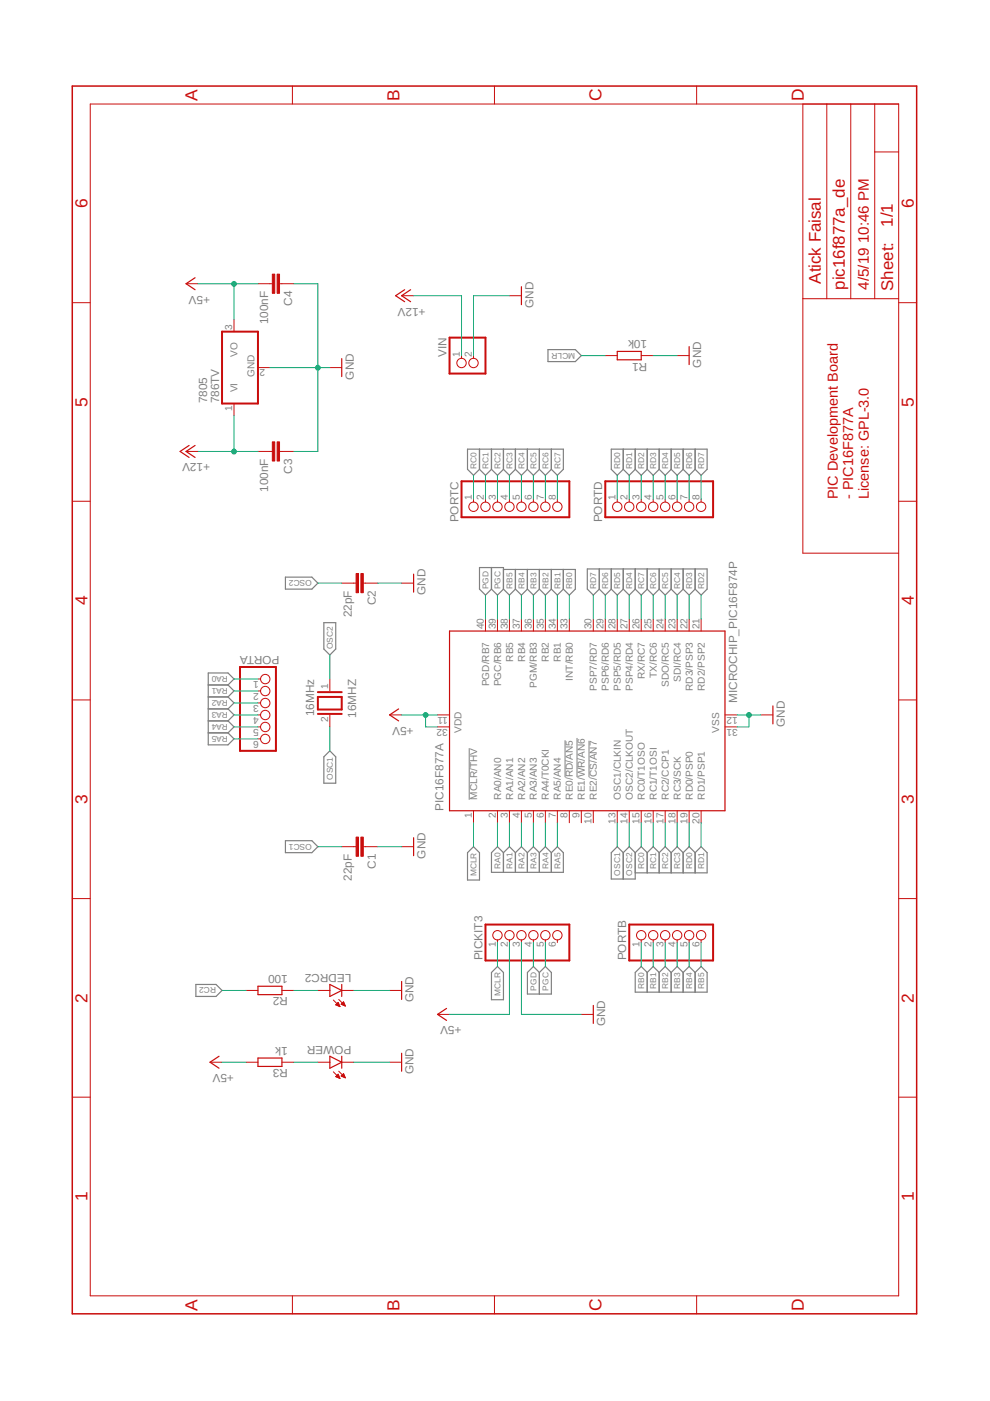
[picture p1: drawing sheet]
<svg xmlns="http://www.w3.org/2000/svg" width="210mm" height="297mm" viewBox="0 0 210 297" stroke-linecap="round" stroke-linejoin="round" font-family="sans-serif">
<path d="M99.5 158.6v11M119.8 157v7.8M122.3 156.5v8.3M124.9 157.1v7.7" fill="none" stroke="#808080" stroke-width=".21"/>
<g fill="none" stroke="#808080" stroke-width=".25">
<path d="M116.2 74.1h5.8l1.3 1.3-1.3 1.3h-5.8zM101.7 95.2v4.3M101.7 99.5l-1.3 1.3-1.3-1.3v-4.3h20.3v4.3l-1.2 1.3-1.3-1.3M101.7 99.5l1.2 1.3 1.3-1.3M104.2 95.2v4.3M104.2 99.5l1.3 1.3 1.2-1.3M106.7 95.2v4.3M106.7 99.5l1.3 1.3 1.3-1.3M109.3 95.2v4.3M109.3 99.5l1.3 1.3 1.2-1.3M111.8 95.2v4.3M111.8 99.5l1.3 1.3 1.3-1.3"/>
<path d="M114.4 95.2v4.3M114.4 99.5l1.2 1.3 1.3-1.3M116.9 95.2v4.3M132.1 99.5l-1.2 1.3-1.3-1.3v-4.3h20.3v4.3l-1.2 1.3-1.3-1.3M132.1 99.5l1.3 1.3 1.3-1.3M132.1 95.2v4.3M134.7 95.2v4.3M134.7 99.5l1.3 1.3 1.2-1.3M137.2 95.2v4.3M137.2 99.5l1.3 1.3 1.3-1.3M139.8 95.2v4.3M139.8 99.5l1.2 1.3 1.3-1.3"/>
<path d="M142.3 99.5l1.3 1.3 1.2-1.3M142.3 95.2v4.3M144.8 99.5l1.3 1.3 1.3-1.3M144.8 95.2v4.3M147.4 95.2v4.3M60.5 122.4h5.6l1.3 1.2-1.3 1.3h-5.6zM68.7 132h2.5v5.6l-1.3 1.3-1.2-1.3zM104.2 124.9l-1.3 1.3-1.2-1.3v-4.6h5v4.6M104.2 120.3v4.6M104.2 124.9l1.3 1.3 1.2-1.3M106.7 120.7h15.3v4.2l-1.3 1.3-1.3-1.3M106.7 124.9l1.3 1.3 1.3-1.3"/>
<path d="M109.3 124.9l1.3 1.3 1.2-1.3M109.3 120.7v4.2M111.8 120.7v4.2M111.8 124.9l1.3 1.3 1.3-1.3M114.4 120.7v4.2M114.4 124.9l1.2 1.3 1.3-1.3M116.9 120.7v4.2M116.9 124.9l1.3 1.3 1.2-1.3M119.4 120.7v4.2M127.1 124.9l-1.3 1.3-1.3-1.3v-4.3h25.4v4.3l-1.2 1.3-1.3-1.3M127.1 124.9l1.2 1.3 1.3-1.3M127.1 120.6v4.3"/>
<path d="M129.6 120.6v4.3M129.6 124.9l1.3 1.3 1.2-1.3M132.1 120.6v4.3M132.1 124.9l1.3 1.3 1.3-1.3M134.7 120.6v4.3M134.7 124.9l1.3 1.3 1.2-1.3M137.2 120.6v4.3M137.2 124.9l1.3 1.3 1.3-1.3M139.8 120.6v4.3M139.8 124.9l1.2 1.3 1.3-1.3M142.3 120.6v4.3M142.3 124.9l1.3 1.3 1.2-1.3"/>
<path d="M144.8 120.6v4.3M144.8 124.9l1.3 1.3 1.3-1.3M147.4 120.6v4.3M44.2 145.2h4.1M44.2 147.8h4.1M44.2 150.3h4.1M44.2 152.8h4.1M44.2 155.4h4.1M48.3 145.2l1.3-1.2-1.3-1.3h-4.1v15.2h4.1l1.3-1.2-1.3-1.3M48.3 145.2l1.3 1.3-1.3 1.3M48.3 147.8l1.3 1.2-1.3 1.3M48.3 150.3l1.3 1.3-1.3 1.2"/>
<path d="M48.3 152.8l1.3 1.3-1.3 1.3M60.5 178.2h5.6l1.3 1.3-1.3 1.3h-5.6zM68.7 160.5l1.2-1.3 1.3 1.3v5.6h-2.5zM99.1 180.8l1.3-1.3 1.3 1.3v5.8h-2.6zM106.7 180.8l-1.2-1.3-1.3 1.3v4.2h15.2v-4.2l-1.2-1.3-1.3 1.3M106.7 180.8v4.2M106.7 180.8l1.3-1.3 1.3 1.3M109.3 180.8v4.2M109.3 180.8l1.3-1.3 1.2 1.3M111.8 180.8v4.2M111.8 180.8l1.3-1.3 1.3 1.3M114.4 180.8v4.2"/>
<path d="M114.4 180.8l1.2-1.3 1.3 1.3M116.9 180.8v4.2M132.1 180.8l-1.2-1.3-1.3 1.3v5.6h5.1v-5.6M132.1 180.8v5.6M132.1 180.8l1.3-1.3 1.3 1.3M134.7 180.8l1.3-1.3 1.2 1.3M137.2 180.8l1.3-1.3 1.3 1.3M137.2 180.8v4.3M139.8 180.8l1.2-1.3 1.3 1.3M139.8 180.8v4.3M142.3 180.8v4.3M142.3 180.8l1.3-1.3 1.2 1.3"/>
<path d="M144.8 180.8v4.3M144.8 180.8l1.3-1.3 1.3 1.3M147.4 180.8v4.3M147.4 180.8l1.3-1.3 1.2 1.3v4.3h-15.2M41.5 208.7h4.3l1.3 1.3-1.3 1.3h-4.3zM105.5 204.9l1.2 1.3v5.8h-2.5v-5.8zM111.8 206.2l1.3-1.3 1.3 1.3 1.2-1.3 1.3 1.3v4.6h-5.1zM114.4 206.2v4.6M137.2 206.2l-1.2-1.3-1.3 1.3v4.2h15.2v-4.2l-1.2-1.3-1.3 1.3M137.2 206.2v4.2M137.2 206.2l1.3-1.3 1.3 1.3M139.8 206.2v4.2"/>
<path d="M139.8 206.2l1.2-1.3 1.3 1.3M142.3 206.2v4.2M142.3 206.2l1.3-1.3 1.2 1.3M144.8 206.2v4.2M144.8 206.2l1.3-1.3 1.3 1.3M147.4 206.2v4.2"/>
</g>
<g fill="none" stroke="#c90d0c" stroke-width=".25">
<path d="M41.4 58.9l-1.9 1.3 1.9 1.2M72.5 76v3.8M85.8 61.4l-1.9 1.3 1.9 1.3M87.1 61.4l-1.9 1.3 1.9 1.3M110.6 60.8v3.8M130.9 74.5h5.1v1.8h-5.1zM146.1 73.5v3.8M40.1 94.4l-1.9 1.3 1.9 1.3M41.4 94.4l-1.9 1.3 1.9 1.3M87.7 121.7v3.8M95.3 133.8h58.4v38.1h-58.4zM84.5 150.3l-1.9 1.3 1.9 1.2"/>
<path d="M163.9 149.7v3.8M87.7 177.6v3.8M54.7 209.1h5.1v1.8h-5.1zM69.9 208.7l2.6 1.3-2.6 1.3zM72.5 208.7v2.6M85.2 208.1v3.8M94.7 213.8l-1.9 1.3 1.9 1.2M125.8 213.2v3.8M46.4 223.9l-1.9 1.3 1.9 1.3M54.7 224.3h5.1v1.8h-5.1zM69.9 223.9l2.6 1.3-2.6 1.3zM72.5 223.9v2.6"/>
<path d="M85.2 223.3v3.8"/>
</g>
<g fill="none" stroke="#c90d0c" stroke-width=".21">
<path d="M62 18.2v3.9M104.8 18.2v3.9M147.7 18.2v3.9M19.1 22.1h171.4v252.6h-171.4zM170.2 22.1v95.2h20.3M175.3 22.1v41.2M180.4 22.1v41.2M185.5 32.2h5M185.5 22.1v41.2M15.3 64.2h3.8M39.5 60.2h2.5M49.6 67.8v2.5"/>
<path d="M54.7 77.9h2.5M54.7 60.2h3M59.3 60.2h3M69.9 77.9h2.6M85.2 62.7h2.5M97.9 75.4v.5M100.4 75.4v.5M108 62.7h2.6M128.3 75.4h2.6M136 75.4h2.5M143.6 75.4h2.5M170.2 63.3h20.3"/>
<path d="M190.5 64.2h3.9M39.5 95.7h2.5M49.6 85.6v2.5M54.7 95.7h3M59.3 95.7h3M15.3 106.3h3.8M100.4 105.9v.5M102.9 105.9v.5M105.5 105.9v.5M108 105.9v.5M110.6 105.9v.5M113.1 105.9v.5"/>
<path d="M115.6 105.9v.5M118.2 105.9v.5M130.9 105.9v.5M133.4 105.9v.5M136 105.9v.5M138.5 105.9v.5M141 105.9v.5M143.6 105.9v.5M146.1 105.9v.5M148.7 105.9v.5M190.5 106.3h3.9M72.5 123.6h3"/>
<path d="M77 123.6h3.1M85.2 123.6h2.5M102.9 131.3v2.5M105.5 131.3v2.5M108 131.3v2.5M110.6 131.3v2.5M113.1 131.3v2.5M115.6 131.3v2.5M118.2 131.3v2.5M120.7 131.3v2.5M125.8 131.3v2.5M128.3 131.3v2.5"/>
<path d="M130.9 131.3v2.5M133.4 131.3v2.5M136 131.3v2.5M138.5 131.3v2.5M141 131.3v2.5M143.6 131.3v2.5M146.1 131.3v2.5M148.7 131.3v2.5M15.3 148.4h3.8M54.7 151.6h.5M54.7 154.1h.5M54.7 144h.5"/>
<path d="M54.7 146.5h.5M54.7 149h.5M54.7 156.7h.5M69.9 144v2.5M69.9 151.6v2.5M82.6 151.6h2.6M92.8 151.6h2.5M92.8 154.1h2.5M153.7 151.6h2.6M153.7 154.1h2.6M161.3 151.6h2.6M190.5 148.4h3.9"/>
<path d="M72.5 179.5h3M77 179.5h3.1M85.2 179.5h2.5M100.4 171.9v2.5M105.5 171.9v2.5M108 171.9v2.5M110.6 171.9v2.5M113.1 171.9v2.5M115.6 171.9v2.5M118.2 171.9v2.5M120.7 171.9v2.5M123.3 171.9v2.5"/>
<path d="M125.8 171.9v2.5M130.9 171.9v2.5M133.4 171.9v2.5M136 171.9v2.5M138.5 171.9v2.5M141 171.9v2.5M143.6 171.9v2.5M146.1 171.9v2.5M148.7 171.9v2.5M15.3 190.5h3.8M105.5 199.3v.5M108 199.3v.5"/>
<path d="M110.6 199.3v.5M113.1 199.3v.5M115.6 199.3v.5M118.2 199.3v.5M136 199.3v.5M138.5 199.3v.5M141 199.3v.5M143.6 199.3v.5M146.1 199.3v.5M148.7 199.3v.5M190.5 190.5h3.9M52.2 210h2.5"/>
<path d="M59.8 210h2.5M67.4 210h2.5M70.7 212l1.4 1.4M71.2 213l.9 .4M71.2 213h.1M71.3 212.9v.2M71.4 212.8v.3M71.6 212.7v.5M71.7 212.5l-.5 .5M71.7 212.5l.4 .9M71.7 212.5v.8M71.8 211.9l1.4 1.4"/>
<path d="M71.8 212.8v.5M71.9 213.1v.2M72.1 213.3v.1M72.3 212.9l.5-.5 .4 .9zM72.4 212.8v.1M72.5 210h2.5M72.5 212.7v.3M72.6 212.6v.4M72.8 212.5v.6M72.9 212.5v.6M73 212.8v.4M73.1 213.1v.2"/>
<path d="M82.6 210h2.6M92.8 215.1h2.5M123.3 215.1h2.5M15.3 232.6h3.8M44.5 225.2h2.6M52.2 225.2h2.5M59.8 225.2h2.5M67.4 225.2h2.5M70.7 227.2l1.4 1.4M71.2 228.3l.9 .3M71.2 228.3h.1M71.3 228.1v.2"/>
<path d="M71.4 228v.4M71.6 227.9v.5M71.7 227.8v.7M71.7 227.8l-.5 .5M71.7 227.8l.4 .8M71.8 228v.5M71.8 227.1l1.4 1.4M71.9 228.3v.3M72.1 228.6h.1M72.3 228.1l.5-.5 .4 .9zM72.4 228.1v.1M72.5 225.2h2.5"/>
<path d="M72.5 227.9v.3M72.6 227.8v.5M72.8 227.7v.6M72.9 227.8v.6M73 228v.4M73.1 228.3v.2M82.6 225.2h2.6M190.5 232.6h3.9M62 274.7v3.9M104.8 274.7v3.9M147.7 274.7v3.9"/>
<circle cx="97.9" cy="77" r=".99"/>
<circle cx="100.4" cy="77" r=".99"/>
<circle cx="100.4" cy="107.4" r=".99"/>
<circle cx="102.9" cy="107.4" r=".99"/>
<circle cx="105.5" cy="107.4" r=".99"/>
<circle cx="108" cy="107.4" r=".99"/>
<circle cx="110.6" cy="107.4" r=".99"/>
<circle cx="113.1" cy="107.4" r=".99"/>
<circle cx="115.6" cy="107.4" r=".99"/>
<circle cx="118.2" cy="107.4" r=".99"/>
<circle cx="130.9" cy="107.4" r=".99"/>
<circle cx="133.4" cy="107.4" r=".99"/>
<circle cx="136" cy="107.4" r=".99"/>
<circle cx="138.5" cy="107.4" r=".99"/>
<circle cx="141" cy="107.4" r=".99"/>
<circle cx="143.6" cy="107.4" r=".99"/>
<circle cx="146.1" cy="107.4" r=".99"/>
<circle cx="148.7" cy="107.4" r=".99"/>
<circle cx="56.2" cy="154.1" r=".99"/>
<circle cx="56.2" cy="144" r=".99"/>
<circle cx="56.2" cy="146.5" r=".99"/>
<circle cx="56.2" cy="151.6" r=".99"/>
<circle cx="56.2" cy="156.7" r=".99"/>
<circle cx="56.2" cy="149.1" r=".99"/>
<circle cx="105.5" cy="198.3" r=".99"/>
<circle cx="108" cy="198.3" r=".99"/>
<circle cx="110.6" cy="198.3" r=".99"/>
<circle cx="113.1" cy="198.3" r=".99"/>
<circle cx="115.6" cy="198.3" r=".99"/>
<circle cx="118.2" cy="198.3" r=".99"/>
<circle cx="136" cy="198.3" r=".99"/>
<circle cx="138.5" cy="198.3" r=".99"/>
<circle cx="141" cy="198.3" r=".99"/>
<circle cx="143.6" cy="198.3" r=".99"/>
<circle cx="146.1" cy="198.3" r=".99"/>
<circle cx="148.7" cy="198.3" r=".99"/>
</g>
<g fill="#c90d0c" stroke="#c90d0c" stroke-width=".21">
<path d="M75.5 177.5h.5v4h-.5z"/>
<path d="M76.5 177.5h.5v4h-.5z"/>
<path d="M75.5 121.6h.5v4.1h-.5z"/>
<path d="M76.5 121.6h.5v4.1h-.5z"/>
<path d="M57.7 93.7h.6v4h-.6z"/>
<path d="M58.8 93.7h.5v4h-.5z"/>
<path d="M57.7 58.1h.6v4.1h-.6z"/>
<path d="M58.8 58.1h.5v4.1h-.5z"/>
</g>
<path d="M47.1 70.3h7.6v15.3h-7.6zM95.3 71.6h7.6v7.6h-7.6zM97.9 102h22.8v7.7h-22.8zM128.3 102h22.9v7.7h-22.9zM50.9 141.4h7.6v17.8h-7.6zM67.4 147.8h5.1v2.6h-5.1zM67.4 151.4h5.1M67.4 146.7h5.1M102.9 196h17.8v7.6h-17.8zM133.4 196h17.8v7.6h-17.8z" fill="none" stroke="#c90d0c" stroke-width=".42"/>
<path d="M15.3 18.2h179.1v260.4h-179.1z" fill="none" stroke="#c90d0c" stroke-width=".32"/>
<g fill="none" stroke="#0dab76" stroke-width=".21">
<path d="M42 60.2h12.7M49.6 60.2v7.6M57.2 77.9h12.7M62.3 60.2h5.1v35.5h-5.1M87.7 62.7h10.2v12.7M108 62.7h-7.6v12.7M123.3 75.4h5M138.5 75.4h5.1M42 95.7h12.7M49.6 88.1v7.6M100.4 100.8v5.1M102.9 100.8v5.1"/>
<path d="M105.5 100.8v5.1M108 100.8v5.1M110.6 100.8v5.1M113.1 100.8v5.1M115.6 100.8v5.1M118.2 100.8v5.1M130.9 100.8v5.1M133.4 100.8v5.1M136 100.8v5.1M138.5 100.8v5.1M141 100.8v5.1M143.6 100.8v5.1"/>
<path d="M146.1 100.8v5.1M148.7 100.8v5.1M67.4 123.6h5.1M69.9 138.9v5.1M80.1 123.6h5.1M102.9 126.2v5.1M105.5 126.2v5.1M108 126.2v5.1M110.6 126.2v5.1M113.1 126.2v5.1M115.6 126.2v5.1M118.2 126.2v5.1"/>
<path d="M120.7 126.2v5.1M125.8 126.2v5.1M128.3 126.2v5.1M130.9 126.2v5.1M133.4 126.2v5.1M136 126.2v5.1M138.5 126.2v5.1M141 126.2v5.1M143.6 126.2v5.1M146.1 126.2v5.1M148.7 126.2v5.1M49.6 144h5.1"/>
<path d="M49.6 146.5h5.1M49.6 149h5.1M49.6 151.6h5.1M49.6 154.1h5.1M49.6 156.7h5.1M69.9 154.1v5.1M85.2 151.6h7.6M90.2 151.6v2.5h2.6M156.3 151.6h5M158.8 151.6v2.5h-2.5M67.4 179.5h5.1M80.1 179.5h5.1"/>
<path d="M100.4 174.4v5.1M105.5 174.4v5.1M108 174.4v5.1M110.6 174.4v5.1M113.1 174.4v5.1M115.6 174.4v5.1M118.2 174.4v5.1M130.9 174.4v5.1M133.4 174.4v5.1M136 174.4v5.1M138.5 174.4v5.1M141 174.4v5.1"/>
<path d="M143.6 174.4v5.1M146.1 174.4v5.1M148.7 174.4v5.1M105.5 199.8v5.1M108 199.8v15.3h-12.7M110.6 199.8v15.3h12.7M113.1 199.8v5.1M115.6 199.8v5.1M136 199.8v5.1M138.5 199.8v5.1M141 199.8v5.1M143.6 199.8v5.1"/>
<path d="M146.1 199.8v5.1M148.7 199.8v5.1M47.1 210h5.1M62.3 210h5.1M75 210h7.6M47.1 225.2h5.1M62.3 225.2h5.1M75 225.2h7.6"/>
</g>
<g fill="#0dab76" stroke="#0dab76" stroke-width=".21">
<circle cx="158.8" cy="151.6" r=".51"/>
<circle cx="67.4" cy="78" r=".51"/>
<circle cx="90.2" cy="151.6" r=".51"/>
<circle cx="49.6" cy="60.2" r=".51"/>
<circle cx="49.6" cy="95.7" r=".51"/>
</g>
<g font-size="3.7" fill="#c90d0c">
<text x="41.9" y="21.4" transform="rotate(-90 41.9 21.4)">A</text>
<text x="84.7" y="21.4" transform="rotate(-90 84.7 21.4)">B</text>
<text x="127.6" y="21.5" transform="rotate(-90 127.6 21.5)">C</text>
<text x="170.4" y="21.5" transform="rotate(-90 170.4 21.5)">D</text>
<text x="18.5" y="44.1" transform="rotate(-90 18.5 44.1)">6</text>
<text x="193.7" y="44.1" transform="rotate(-90 193.7 44.1)">6</text>
<text x="18.5" y="86.2" transform="rotate(-90 18.5 86.2)">5</text>
<text x="193.7" y="86.2" transform="rotate(-90 193.7 86.2)">5</text>
<text x="18.5" y="128.4" transform="rotate(-90 18.5 128.4)">4</text>
<text x="193.7" y="128.4" transform="rotate(-90 193.7 128.4)">4</text>
<text x="18.5" y="170.5" transform="rotate(-90 18.5 170.5)">3</text>
<text x="193.7" y="170.5" transform="rotate(-90 193.7 170.5)">3</text>
<text x="18.5" y="212.6" transform="rotate(-90 18.5 212.6)">2</text>
<text x="193.7" y="212.6" transform="rotate(-90 193.7 212.6)">2</text>
<text x="18.5" y="254.7" transform="rotate(-90 18.5 254.7)">1</text>
<text x="193.7" y="254.7" transform="rotate(-90 193.7 254.7)">1</text>
<text x="41.9" y="277.9" transform="rotate(-90 41.9 277.9)">A</text>
<text x="84.7" y="277.9" transform="rotate(-90 84.7 277.9)">B</text>
<text x="127.6" y="278" transform="rotate(-90 127.6 278)">C</text>
<text x="170.4" y="278" transform="rotate(-90 170.4 278)">D</text>
</g>
<g font-size="3.6" fill="#c90d0c">
<text x="189.3" y="48.1" transform="rotate(-90 189.3 48.1)">1/1</text>
<text x="174" y="60.2" transform="rotate(-90 174 60.2)">Atick Faisal</text>
<text x="179.1" y="61.4" transform="rotate(-90 179.1 61.4)">pic16f877a_de</text>
<text x="189.4" y="61.7" transform="rotate(-90 189.4 61.7)">Sheet:</text>
</g>
<g font-size="3.2" fill="#c90d0c">
<text x="184.2" y="51.6" transform="rotate(-90 184.2 51.6)">10:46 PM</text>
<text x="184.2" y="61.4" transform="rotate(-90 184.2 61.4)">4/5/19</text>
</g>
<g font-size="3.1" fill="#c90d0c">
<text x="177.6" y="105.9" transform="rotate(-90 177.6 105.9)">PIC Development Board</text>
<text x="180.9" y="105.9" transform="rotate(-90 180.9 105.9)">- PIC16F877A</text>
<text x="184.2" y="105.9" transform="rotate(-90 184.2 105.9)">License: GPL-3.0</text>
</g>
<g font-size="2.5" fill="#808080">
<text x="44.5" y="62.7" transform="rotate(-180 44.5 62.7)">+5V</text>
<text x="61.9" y="64.9" transform="rotate(-90 61.9 64.9)">C4</text>
<text x="90.2" y="65.2" transform="rotate(-180 90.2 65.2)">+12V</text>
<text x="113.1" y="65.2" transform="rotate(-90 113.1 65.2)">GND</text>
<text x="56.8" y="68.8" transform="rotate(-90 56.8 68.8)">100nF</text>
<text x="94.7" y="75.7" transform="rotate(-90 94.7 75.7)">VIN</text>
<text x="137.2" y="72.1" transform="rotate(-180 137.2 72.1)">10k</text>
<text x="137.2" y="76.9" transform="rotate(-180 137.2 76.9)">R1</text>
<text x="148.6" y="77.9" transform="rotate(-90 148.6 77.9)">GND</text>
<text x="75" y="80.5" transform="rotate(-90 75 80.5)">GND</text>
<text x="43.9" y="85.5" transform="rotate(-90 43.9 85.5)">7805</text>
<text x="46.4" y="85.5" transform="rotate(-90 46.4 85.5)">786TV</text>
<text x="44.5" y="98.2" transform="rotate(-180 44.5 98.2)">+12V</text>
<text x="61.9" y="100.4" transform="rotate(-90 61.9 100.4)">C3</text>
<text x="56.8" y="104.3" transform="rotate(-90 56.8 104.3)">100nF</text>
<text x="97.2" y="110.8" transform="rotate(-90 97.2 110.8)">PORTC</text>
<text x="127.7" y="110.8" transform="rotate(-90 127.7 110.8)">PORTD</text>
<text x="74.6" y="130.9" transform="rotate(-90 74.6 130.9)">22pF</text>
<text x="79.7" y="128.4" transform="rotate(-90 79.7 128.4)">C2</text>
<text x="90.2" y="126.2" transform="rotate(-90 90.2 126.2)">GND</text>
<text x="59.3" y="139" transform="rotate(-180 59.3 139)">PORTA</text>
<text x="156.3" y="149" transform="rotate(-90 156.3 149)">MICROCHIP_PIC16F874P</text>
<text x="66.6" y="151.9" transform="rotate(-90 66.6 151.9)">16MHz</text>
<text x="75.5" y="152.1" transform="rotate(-90 75.5 152.1)">16MHZ</text>
<text x="87.7" y="154.1" transform="rotate(-180 87.7 154.1)">+5V</text>
<text x="166.4" y="154.1" transform="rotate(-90 166.4 154.1)">GND</text>
<text x="94" y="171.9" transform="rotate(-90 94 171.9)">PIC16F877A</text>
<text x="79.7" y="184.2" transform="rotate(-90 79.7 184.2)">C1</text>
<text x="90.2" y="182.1" transform="rotate(-90 90.2 182.1)">GND</text>
<text x="74.6" y="186.7" transform="rotate(-90 74.6 186.7)">22pF</text>
<text x="102.3" y="203.6" transform="rotate(-90 102.3 203.6)">PICKIT3</text>
<text x="132.8" y="203.6" transform="rotate(-90 132.8 203.6)">PORTB</text>
<text x="61" y="206.7" transform="rotate(-180 61 206.7)">100</text>
<text x="74.5" y="206.4" transform="rotate(-180 74.5 206.4)">LEDRC2</text>
<text x="61" y="211.5" transform="rotate(-180 61 211.5)">R2</text>
<text x="87.7" y="212.5" transform="rotate(-90 87.7 212.5)">GND</text>
<text x="61" y="221.9" transform="rotate(-180 61 221.9)">1k</text>
<text x="74.5" y="221.7" transform="rotate(-180 74.5 221.7)">POWER</text>
<text x="97.9" y="217.6" transform="rotate(-180 97.9 217.6)">+5V</text>
<text x="128.3" y="217.6" transform="rotate(-90 128.3 217.6)">GND</text>
<text x="49.6" y="227.8" transform="rotate(-180 49.6 227.8)">+5V</text>
<text x="61" y="226.7" transform="rotate(-180 61 226.7)">R3</text>
<text x="87.7" y="227.8" transform="rotate(-90 87.7 227.8)">GND</text>
</g>
<g font-size="2.1" fill="#808080">
<text x="49.3" y="70" transform="rotate(-90 49.3 70)">3</text>
<text x="50.4" y="75.7" transform="rotate(-90 50.4 75.7)">VO</text>
<text x="97.5" y="75.6" transform="rotate(-90 97.5 75.6)">1</text>
<text x="100" y="75.6" transform="rotate(-90 100 75.6)">2</text>
<text x="50.4" y="83.2" transform="rotate(-90 50.4 83.2)">VI</text>
<text x="53.9" y="80" transform="rotate(-90 53.9 80)">GND</text>
<text x="56.2" y="78.3" transform="rotate(-180 56.2 78.3)">2</text>
<text x="49.3" y="87.1" transform="rotate(-90 49.3 87.1)">1</text>
<text x="100" y="106.1" transform="rotate(-90 100 106.1)">1</text>
<text x="102.6" y="106.1" transform="rotate(-90 102.6 106.1)">2</text>
<text x="105.1" y="106.1" transform="rotate(-90 105.1 106.1)">3</text>
<text x="107.7" y="106.1" transform="rotate(-90 107.7 106.1)">4</text>
<text x="110.2" y="106.1" transform="rotate(-90 110.2 106.1)">5</text>
<text x="112.7" y="106.1" transform="rotate(-90 112.7 106.1)">6</text>
<text x="115.3" y="106.1" transform="rotate(-90 115.3 106.1)">7</text>
<text x="117.8" y="106.1" transform="rotate(-90 117.8 106.1)">8</text>
<text x="130.5" y="106.1" transform="rotate(-90 130.5 106.1)">1</text>
<text x="133.1" y="106.1" transform="rotate(-90 133.1 106.1)">2</text>
<text x="135.6" y="106.1" transform="rotate(-90 135.6 106.1)">3</text>
<text x="138.1" y="106.1" transform="rotate(-90 138.1 106.1)">4</text>
<text x="140.7" y="106.1" transform="rotate(-90 140.7 106.1)">5</text>
<text x="143.2" y="106.1" transform="rotate(-90 143.2 106.1)">6</text>
<text x="145.7" y="106.1" transform="rotate(-90 145.7 106.1)">7</text>
<text x="148.3" y="106.1" transform="rotate(-90 148.3 106.1)">8</text>
<text x="102.6" y="133.4" transform="rotate(-90 102.6 133.4)">40</text>
<text x="105.1" y="133.4" transform="rotate(-90 105.1 133.4)">39</text>
<text x="107.7" y="133.4" transform="rotate(-90 107.7 133.4)">38</text>
<text x="110.2" y="133.4" transform="rotate(-90 110.2 133.4)">37</text>
<text x="112.7" y="133.4" transform="rotate(-90 112.7 133.4)">36</text>
<text x="115.3" y="133.4" transform="rotate(-90 115.3 133.4)">35</text>
<text x="117.8" y="133.4" transform="rotate(-90 117.8 133.4)">34</text>
<text x="120.4" y="133.4" transform="rotate(-90 120.4 133.4)">33</text>
<text x="125.4" y="133.4" transform="rotate(-90 125.4 133.4)">30</text>
<text x="128" y="133.4" transform="rotate(-90 128 133.4)">29</text>
<text x="130.5" y="133.4" transform="rotate(-90 130.5 133.4)">28</text>
<text x="133.1" y="133.4" transform="rotate(-90 133.1 133.4)">27</text>
<text x="135.6" y="133.4" transform="rotate(-90 135.6 133.4)">26</text>
<text x="138.1" y="133.4" transform="rotate(-90 138.1 133.4)">25</text>
<text x="140.7" y="133.4" transform="rotate(-90 140.7 133.4)">24</text>
<text x="143.2" y="133.4" transform="rotate(-90 143.2 133.4)">23</text>
<text x="145.7" y="133.4" transform="rotate(-90 145.7 133.4)">22</text>
<text x="148.3" y="133.4" transform="rotate(-90 148.3 133.4)">21</text>
<text x="108.8" y="140.3" transform="rotate(-90 108.8 140.3)">RB5</text>
<text x="111.3" y="140.3" transform="rotate(-90 111.3 140.3)">RB4</text>
<text x="116.4" y="140.3" transform="rotate(-90 116.4 140.3)">RB2</text>
<text x="118.9" y="140.3" transform="rotate(-90 118.9 140.3)">RB1</text>
<text x="136.7" y="144" transform="rotate(-90 136.7 144)">RX/RC7</text>
<text x="139.2" y="143.7" transform="rotate(-90 139.2 143.7)">TX/RC6</text>
<text x="54.9" y="146.9" transform="rotate(-180 54.9 146.9)">2</text>
<text x="54.9" y="149.4" transform="rotate(-180 54.9 149.4)">3</text>
<text x="54.9" y="144.3" transform="rotate(-180 54.9 144.3)">1</text>
<text x="69.6" y="146.1" transform="rotate(-90 69.6 146.1)">1</text>
<text x="103.7" y="145.5" transform="rotate(-90 103.7 145.5)">PGD/RB7</text>
<text x="106.2" y="145.5" transform="rotate(-90 106.2 145.5)">PGC/RB6</text>
<text x="113.9" y="145.8" transform="rotate(-90 113.9 145.8)">PGM/RB3</text>
<text x="121.5" y="144.3" transform="rotate(-90 121.5 144.3)">INT/RB0</text>
<text x="126.6" y="146.5" transform="rotate(-90 126.6 146.5)">PSP7/RD7</text>
<text x="129.1" y="146.5" transform="rotate(-90 129.1 146.5)">PSP6/RD6</text>
<text x="131.6" y="146.5" transform="rotate(-90 131.6 146.5)">PSP5/RD5</text>
<text x="134.2" y="146.5" transform="rotate(-90 134.2 146.5)">PSP4/RD4</text>
<text x="141.8" y="145.6" transform="rotate(-90 141.8 145.6)">SDO/RC5</text>
<text x="144.3" y="144.6" transform="rotate(-90 144.3 144.6)">SDI/RC4</text>
<text x="146.9" y="146.5" transform="rotate(-90 146.9 146.5)">RD3/PSP3</text>
<text x="149.4" y="146.5" transform="rotate(-90 149.4 146.5)">RD2/PSP2</text>
<text x="54.9" y="151.9" transform="rotate(-180 54.9 151.9)">4</text>
<text x="54.9" y="154.5" transform="rotate(-180 54.9 154.5)">5</text>
<text x="69.6" y="153.1" transform="rotate(-90 69.6 153.1)">2</text>
<text x="95" y="151.9" transform="rotate(-180 95 151.9)">11</text>
<text x="95" y="154.5" transform="rotate(-180 95 154.5)">32</text>
<text x="97.9" y="155.4" transform="rotate(-90 97.9 155.4)">VDD</text>
<text x="152.5" y="155.4" transform="rotate(-90 152.5 155.4)">VSS</text>
<text x="156.4" y="151.9" transform="rotate(-180 156.4 151.9)">12</text>
<text x="156.4" y="154.5" transform="rotate(-180 156.4 154.5)">31</text>
<text x="54.9" y="157" transform="rotate(-180 54.9 157)">6</text>
<text x="100" y="173.4" transform="rotate(-90 100 173.4)">1</text>
<text x="101.2" y="169.6" transform="rotate(-90 101.2 169.6)">MCLR/THV</text>
<text x="105.1" y="173.4" transform="rotate(-90 105.1 173.4)">2</text>
<text x="106.2" y="169.6" transform="rotate(-90 106.2 169.6)">RA0/AN0</text>
<text x="107.7" y="173.4" transform="rotate(-90 107.7 173.4)">3</text>
<text x="108.8" y="169.6" transform="rotate(-90 108.8 169.6)">RA1/AN1</text>
<text x="110.2" y="173.4" transform="rotate(-90 110.2 173.4)">4</text>
<text x="111.3" y="169.6" transform="rotate(-90 111.3 169.6)">RA2/AN2</text>
<text x="112.7" y="173.4" transform="rotate(-90 112.7 173.4)">5</text>
<text x="113.9" y="169.6" transform="rotate(-90 113.9 169.6)">RA3/AN3</text>
<text x="115.3" y="173.4" transform="rotate(-90 115.3 173.4)">6</text>
<text x="116.4" y="169.6" transform="rotate(-90 116.4 169.6)">RA4/T0CKI</text>
<text x="117.8" y="173.4" transform="rotate(-90 117.8 173.4)">7</text>
<text x="118.9" y="169.6" transform="rotate(-90 118.9 169.6)">RA5/AN4</text>
<text x="120.4" y="173.4" transform="rotate(-90 120.4 173.4)">8</text>
<text x="121.5" y="169.6" transform="rotate(-90 121.5 169.6)">RE0/RD/AN5</text>
<text x="122.9" y="173.4" transform="rotate(-90 122.9 173.4)">9</text>
<text x="124" y="169.6" transform="rotate(-90 124 169.6)">RE1/WR/AN6</text>
<text x="126.6" y="169.6" transform="rotate(-90 126.6 169.6)">RE2/CS/AN7</text>
<text x="131.6" y="169.6" transform="rotate(-90 131.6 169.6)">OSC1/CLKIN</text>
<text x="134.2" y="169.6" transform="rotate(-90 134.2 169.6)">OSC2/CLKOUT</text>
<text x="136.7" y="169.6" transform="rotate(-90 136.7 169.6)">RC0/T1OSO</text>
<text x="139.2" y="169.6" transform="rotate(-90 139.2 169.6)">RC1/T1OSI</text>
<text x="141.8" y="169.6" transform="rotate(-90 141.8 169.6)">RC2/CCP1</text>
<text x="144.3" y="169.6" transform="rotate(-90 144.3 169.6)">RC3/SCK</text>
<text x="146.9" y="169.6" transform="rotate(-90 146.9 169.6)">RD0/PSP0</text>
<text x="149.4" y="169.6" transform="rotate(-90 149.4 169.6)">RD1/PSP1</text>
<text x="125.4" y="174.6" transform="rotate(-90 125.4 174.6)">10</text>
<text x="130.5" y="174.6" transform="rotate(-90 130.5 174.6)">13</text>
<text x="133.1" y="174.6" transform="rotate(-90 133.1 174.6)">14</text>
<text x="135.6" y="174.6" transform="rotate(-90 135.6 174.6)">15</text>
<text x="138.1" y="174.6" transform="rotate(-90 138.1 174.6)">16</text>
<text x="140.7" y="174.6" transform="rotate(-90 140.7 174.6)">17</text>
<text x="143.2" y="174.6" transform="rotate(-90 143.2 174.6)">18</text>
<text x="145.7" y="174.6" transform="rotate(-90 145.7 174.6)">19</text>
<text x="148.3" y="174.6" transform="rotate(-90 148.3 174.6)">20</text>
<text x="105.1" y="200.8" transform="rotate(-90 105.1 200.8)">1</text>
<text x="107.7" y="200.8" transform="rotate(-90 107.7 200.8)">2</text>
<text x="110.2" y="200.8" transform="rotate(-90 110.2 200.8)">3</text>
<text x="112.7" y="200.8" transform="rotate(-90 112.7 200.8)">4</text>
<text x="115.3" y="200.8" transform="rotate(-90 115.3 200.8)">5</text>
<text x="117.8" y="200.8" transform="rotate(-90 117.8 200.8)">6</text>
<text x="135.6" y="200.8" transform="rotate(-90 135.6 200.8)">1</text>
<text x="138.1" y="200.8" transform="rotate(-90 138.1 200.8)">2</text>
<text x="140.7" y="200.8" transform="rotate(-90 140.7 200.8)">3</text>
<text x="143.2" y="200.8" transform="rotate(-90 143.2 200.8)">4</text>
<text x="145.7" y="200.8" transform="rotate(-90 145.7 200.8)">5</text>
<text x="148.3" y="200.8" transform="rotate(-90 148.3 200.8)">6</text>
</g>
<g font-size="1.8" fill="#808080">
<text x="122" y="74.8" transform="rotate(-180 122 74.8)">MCLR</text>
<text x="101" y="99.5" transform="rotate(-90 101 99.5)">RC0</text>
<text x="103.6" y="99.5" transform="rotate(-90 103.6 99.5)">RC1</text>
<text x="106.1" y="99.5" transform="rotate(-90 106.1 99.5)">RC2</text>
<text x="108.6" y="99.5" transform="rotate(-90 108.6 99.5)">RC3</text>
<text x="111.2" y="99.5" transform="rotate(-90 111.2 99.5)">RC4</text>
<text x="113.7" y="99.5" transform="rotate(-90 113.7 99.5)">RC5</text>
<text x="116.3" y="99.5" transform="rotate(-90 116.3 99.5)">RC6</text>
<text x="118.8" y="99.5" transform="rotate(-90 118.8 99.5)">RC7</text>
<text x="131.5" y="99.5" transform="rotate(-90 131.5 99.5)">RD0</text>
<text x="134" y="99.5" transform="rotate(-90 134 99.5)">RD1</text>
<text x="136.6" y="99.5" transform="rotate(-90 136.6 99.5)">RD2</text>
<text x="139.1" y="99.5" transform="rotate(-90 139.1 99.5)">RD3</text>
<text x="141.7" y="99.5" transform="rotate(-90 141.7 99.5)">RD4</text>
<text x="144.2" y="99.5" transform="rotate(-90 144.2 99.5)">RD5</text>
<text x="146.7" y="99.5" transform="rotate(-90 146.7 99.5)">RD6</text>
<text x="149.3" y="99.5" transform="rotate(-90 149.3 99.5)">RD7</text>
<text x="66.1" y="123" transform="rotate(-180 66.1 123)">OSC2</text>
<text x="103.6" y="124.9" transform="rotate(-90 103.6 124.9)">PGD</text>
<text x="106.1" y="124.9" transform="rotate(-90 106.1 124.9)">PGC</text>
<text x="108.6" y="124.9" transform="rotate(-90 108.6 124.9)">RB5</text>
<text x="111.2" y="124.9" transform="rotate(-90 111.2 124.9)">RB4</text>
<text x="113.7" y="124.9" transform="rotate(-90 113.7 124.9)">RB3</text>
<text x="116.3" y="124.9" transform="rotate(-90 116.3 124.9)">RB2</text>
<text x="118.8" y="124.9" transform="rotate(-90 118.8 124.9)">RB1</text>
<text x="121.3" y="124.9" transform="rotate(-90 121.3 124.9)">RB0</text>
<text x="126.4" y="124.9" transform="rotate(-90 126.4 124.9)">RD7</text>
<text x="129" y="124.9" transform="rotate(-90 129 124.9)">RD6</text>
<text x="131.5" y="124.9" transform="rotate(-90 131.5 124.9)">RD5</text>
<text x="134" y="124.9" transform="rotate(-90 134 124.9)">RD4</text>
<text x="136.6" y="124.9" transform="rotate(-90 136.6 124.9)">RC7</text>
<text x="139.1" y="124.9" transform="rotate(-90 139.1 124.9)">RC6</text>
<text x="141.7" y="124.9" transform="rotate(-90 141.7 124.9)">RC5</text>
<text x="144.2" y="124.9" transform="rotate(-90 144.2 124.9)">RC4</text>
<text x="146.7" y="124.9" transform="rotate(-90 146.7 124.9)">RD3</text>
<text x="149.3" y="124.9" transform="rotate(-90 149.3 124.9)">RD2</text>
<text x="70.6" y="137.6" transform="rotate(-90 70.6 137.6)">OSC2</text>
<text x="48.3" y="143.3" transform="rotate(-180 48.3 143.3)">RA0</text>
<text x="48.3" y="145.9" transform="rotate(-180 48.3 145.9)">RA1</text>
<text x="48.3" y="148.4" transform="rotate(-180 48.3 148.4)">RA2</text>
<text x="48.3" y="150.9" transform="rotate(-180 48.3 150.9)">RA3</text>
<text x="48.3" y="153.5" transform="rotate(-180 48.3 153.5)">RA4</text>
<text x="48.3" y="156" transform="rotate(-180 48.3 156)">RA5</text>
<text x="70.6" y="165.3" transform="rotate(-90 70.6 165.3)">OSC1</text>
<text x="66.1" y="178.9" transform="rotate(-180 66.1 178.9)">OSC1</text>
<text x="101" y="185.8" transform="rotate(-90 101 185.8)">MCLR</text>
<text x="106.1" y="184.2" transform="rotate(-90 106.1 184.2)">RA0</text>
<text x="108.6" y="184.2" transform="rotate(-90 108.6 184.2)">RA1</text>
<text x="111.2" y="184.2" transform="rotate(-90 111.2 184.2)">RA2</text>
<text x="113.7" y="184.2" transform="rotate(-90 113.7 184.2)">RA3</text>
<text x="116.3" y="184.2" transform="rotate(-90 116.3 184.2)">RA4</text>
<text x="118.8" y="184.2" transform="rotate(-90 118.8 184.2)">RA5</text>
<text x="131.5" y="185.6" transform="rotate(-90 131.5 185.6)">OSC1</text>
<text x="134" y="185.6" transform="rotate(-90 134 185.6)">OSC2</text>
<text x="136.6" y="184.3" transform="rotate(-90 136.6 184.3)">RC0</text>
<text x="139.1" y="184.3" transform="rotate(-90 139.1 184.3)">RC1</text>
<text x="141.7" y="184.3" transform="rotate(-90 141.7 184.3)">RC2</text>
<text x="144.2" y="184.3" transform="rotate(-90 144.2 184.3)">RC3</text>
<text x="146.7" y="184.3" transform="rotate(-90 146.7 184.3)">RD0</text>
<text x="149.3" y="184.3" transform="rotate(-90 149.3 184.3)">RD1</text>
<text x="45.8" y="209.4" transform="rotate(-180 45.8 209.4)">RC2</text>
<text x="136.6" y="209.6" transform="rotate(-90 136.6 209.6)">RB0</text>
<text x="139.1" y="209.6" transform="rotate(-90 139.1 209.6)">RB1</text>
<text x="141.7" y="209.6" transform="rotate(-90 141.7 209.6)">RB2</text>
<text x="144.2" y="209.6" transform="rotate(-90 144.2 209.6)">RB3</text>
<text x="146.7" y="209.6" transform="rotate(-90 146.7 209.6)">RB4</text>
<text x="149.3" y="209.6" transform="rotate(-90 149.3 209.6)">RB5</text>
<text x="106.1" y="211.2" transform="rotate(-90 106.1 211.2)">MCLR</text>
<text x="113.7" y="210" transform="rotate(-90 113.7 210)">PGD</text>
<text x="116.3" y="210" transform="rotate(-90 116.3 210)">PGC</text>
</g>
</svg>
